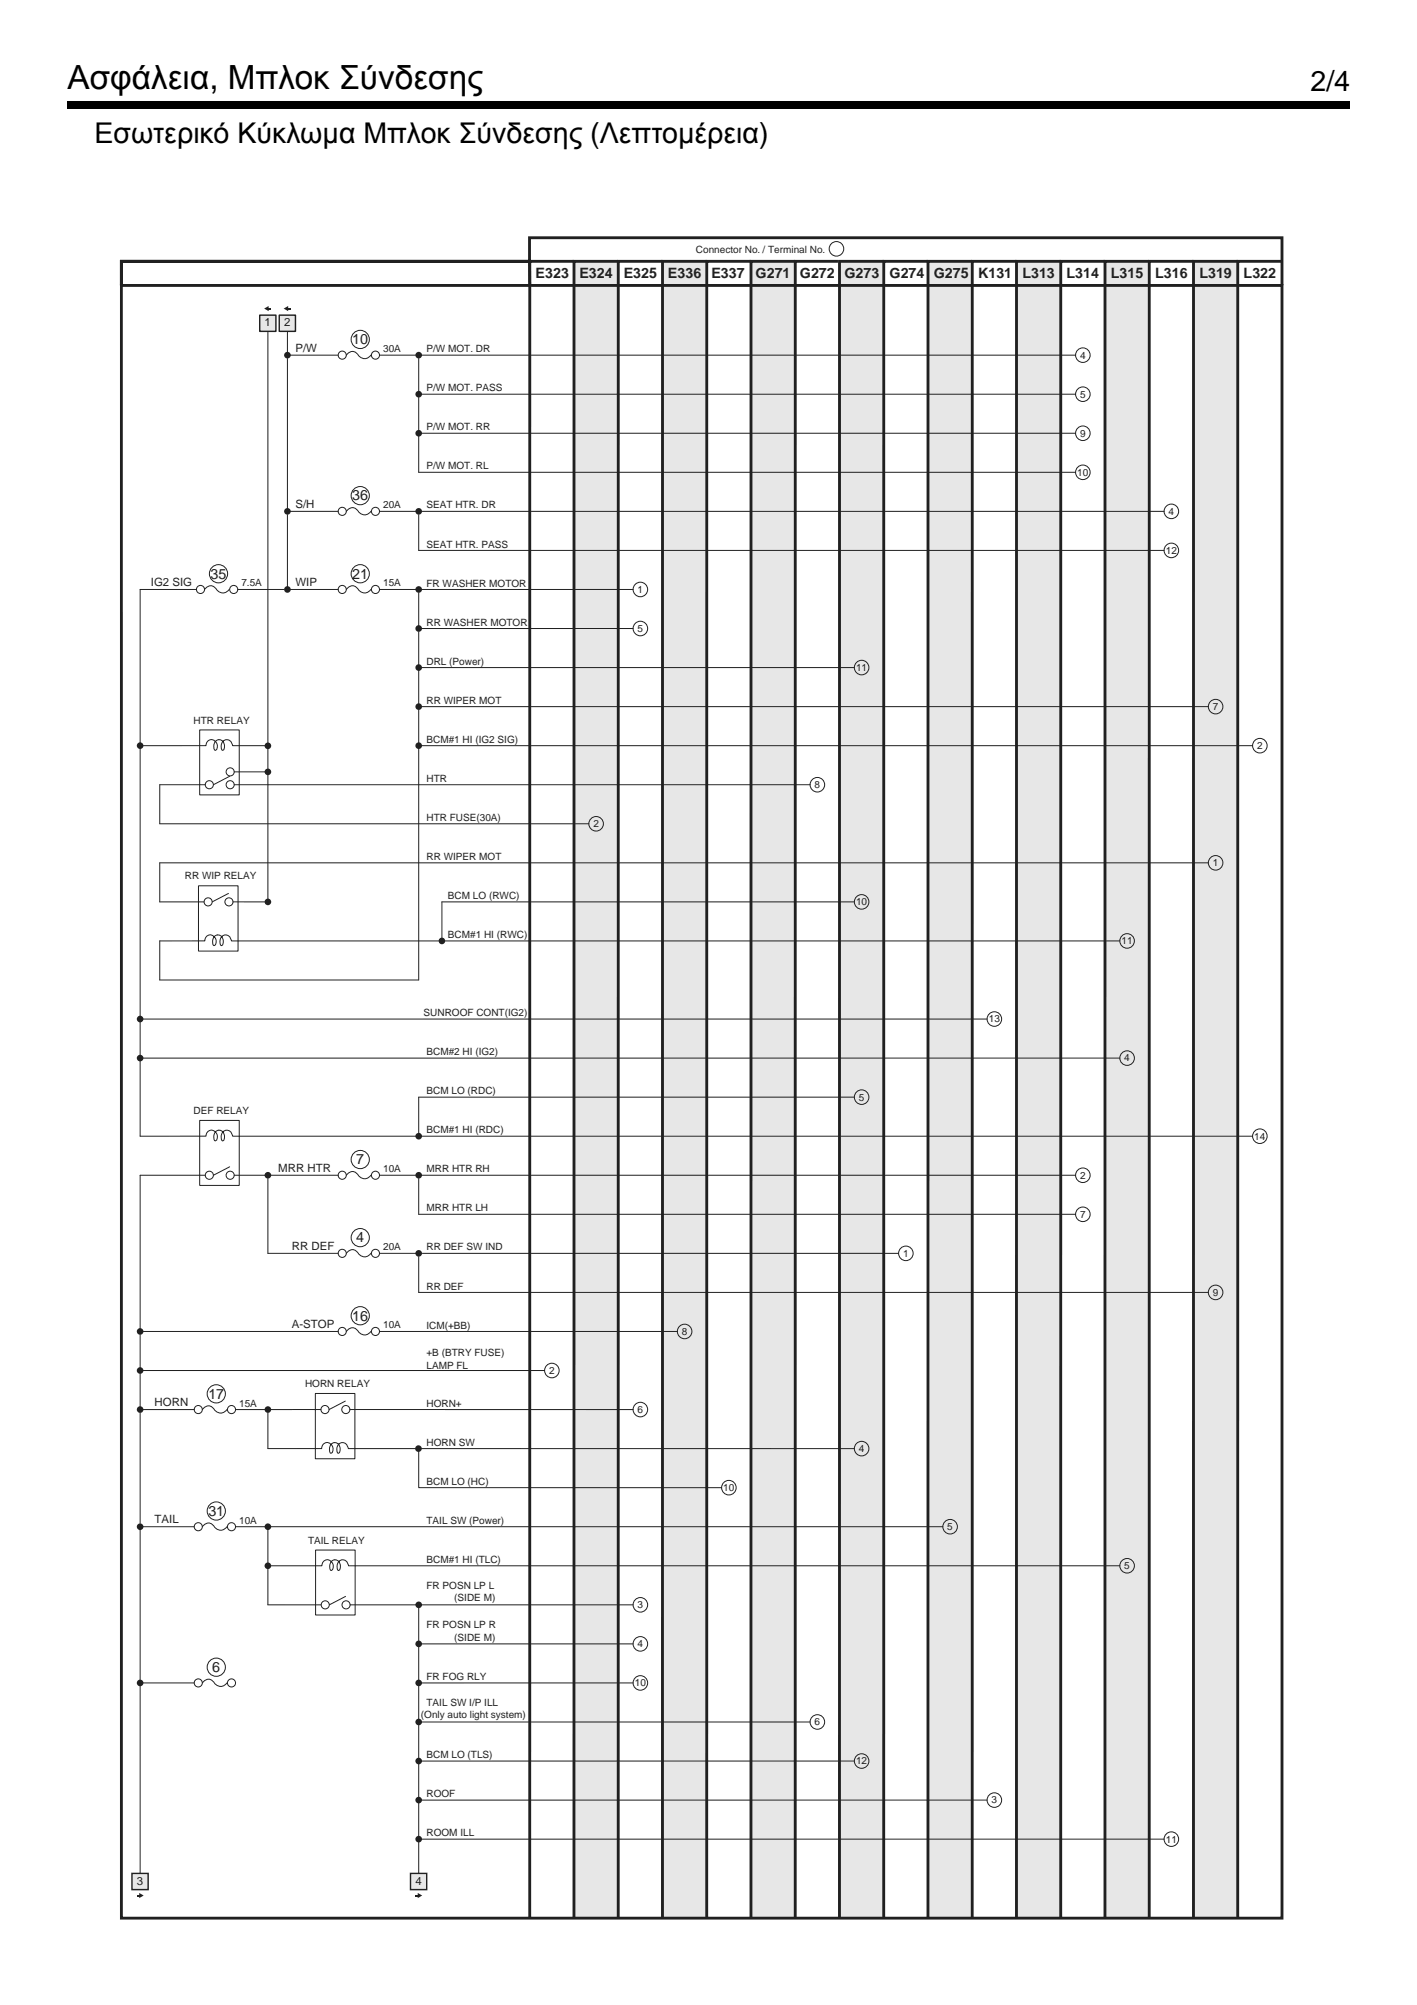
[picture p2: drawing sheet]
<svg xmlns="http://www.w3.org/2000/svg" width="210mm" height="297mm" viewBox="0 0 210 297" stroke-linecap="round" stroke-linejoin="round" font-family="sans-serif">
<path d="M10 15h190v1.1h-190z" fill="#000"/>
<path d="M10 35h190v260.2h-190z" fill="#fff"/>
<g fill="#231f20">
<path d="M61.9 280.4l.6 .4-.6 .4z"/>
<path d="M61.5 280.7h.6v.2h-.6z"/>
</g>
<path d="M60.8 277.5h2.4v2.4h-2.4z" fill="#e7e8e9"/>
<path d="M60.8 277.5h2.4v2.4h-2.4z" fill="none" stroke="#231f20" stroke-width=".21"/>
<g fill="#231f20">
<path d="M20.6 280.4l.7 .4-.7 .4z"/>
<path d="M20.3 280.7h.5v.2h-.5z"/>
</g>
<path d="M19.5 277.5h2.4v2.4h-2.4z" fill="#e7e8e9"/>
<path d="M19.5 277.5h2.4v2.4h-2.4z" fill="none" stroke="#231f20" stroke-width=".21"/>
<g fill="#e6e7e9">
<path d="M85 38.7h6.6v245.5h-6.6z"/>
<path d="M98.1 38.7h6.6v245.5h-6.6z"/>
<path d="M111.2 38.7h6.6v245.5h-6.6z"/>
<path d="M124.4 38.7h6.5v245.5h-6.5z"/>
<path d="M137.5 38.7h6.5v245.5h-6.5z"/>
<path d="M150.6 38.7h6.5v245.5h-6.5z"/>
<path d="M163.7 38.7h6.5v245.5h-6.5z"/>
<path d="M176.8 38.7h6.6l-.1 245.5h-6.5z"/>
</g>
<g fill="none" stroke="#231f20" stroke-width=".42">
<path d="M85 38.7h-6.5v245.5M91.6 38.7h-6.6v245.5M98.1 38.7h-6.5v245.5M104.7 38.7h-6.6v245.5M111.2 38.7h-6.5v245.5M117.8 38.7h-6.6v245.5M124.1 38.7h-6.3v245.5M130.9 38.7h-6.5v245.6M137.5 38.7h-6.6v245.5M144 38.7h-6.5v245.5M150.6 38.7h-6.6v245.5M157.1 38.7h-6.5v245.5"/>
<path d="M163.7 38.7h-6.6v245.5M170.2 38.7h-6.5v245.5M176.8 38.7h-6.6v245.5M183.4 38.7h-6.6v245.5M189.9 38.7h-6.5l-.1 245.5M18 42.3h171.9v241.9h-171.9zM78.5 42.3l-.1-3.6h-60.4v3.6v-3.6h60.4v-3.5h111.5v7.1"/>
</g>
<g fill="none" stroke="#231f20" stroke-width=".15">
<path d="M39.7 49.1v84.5M29.4 139.4h.9a.84 .84 0 0 1 .9-.9 .84 .84 0 0 1 .8 .9v.4l-.3 .3a.96 .96 0 0 1 .6-1.6 .94 .94 0 0 1 .7 .6 .94 .94 0 0 1-.2 1 .96 .96 0 0 1 .6-1.6 .96 .96 0 0 1 .9 .9h1M29.4 131.2h5.9v9.7h-5.9zM33.8 132.4l-2.3 1.2M34.5 133.6h4.7"/>
<circle cx="123.9" cy="36.9" r="1.08"/>
<circle cx="30.8" cy="133.6" r=".6"/>
<circle cx="33.9" cy="133.6" r=".6"/>
</g>
<g fill="#231f20">
<circle cx="42.6" cy="52.6" r=".49"/>
<circle cx="42.6" cy="75.8" r=".49"/>
<circle cx="42.6" cy="87.3" r=".49"/>
<circle cx="39.7" cy="133.6" r=".49"/>
</g>
<g fill="none" stroke="#231f20" stroke-width=".15">
<path d="M50.1 52.6h-7.5M51.3 52.6a1.12 1.12 0 0 1 1.4-.4l.5 .6a1.11 1.11 0 0 0 1.7-.2M56.2 52.6h5.8M62 53.1v16.9M50.1 75.8h-7.5M51.3 75.8a1.12 1.12 0 0 1 1.4-.4l.5 .5a1.11 1.11 0 0 0 1.7-.1M56.2 75.8h5.8M50.1 87.3h-7.5M51.3 87.3a1.12 1.12 0 0 1 1.4-.4l.5 .6a1.11 1.11 0 0 0 1.7-.2M56.2 87.3h5.8M50.1 174.1h-15.4M51.3 174.1a1.12 1.12 0 0 1 1.4-.4l.5 .6a1.11 1.11 0 0 0 1.7-.2"/>
<path d="M56.2 174.1h5.8M20.8 197.3h29.3M50.1 185.7h-10.4M51.3 185.7a1.12 1.12 0 0 1 1.4-.4l.5 .6a1.11 1.11 0 0 0 1.7-.2M51.3 197.3a1.12 1.12 0 0 1 1.4-.4l.5 .5a1.11 1.11 0 0 0 1.7-.1M56.2 185.7h5.8M56.2 197.3h44.1M20.8 208.8h8M30 208.8a1.12 1.12 0 0 1 1.4-.4l.5 .6a1.11 1.11 0 0 0 1.7-.2M20.8 249.3h8M30 249.3a1.12 1.12 0 0 1 1.4-.4l.5 .6a1.11 1.11 0 0 0 1.7-.2"/>
<circle cx="50.7" cy="52.6" r=".6"/>
<circle cx="55.6" cy="52.6" r=".6"/>
<circle cx="50.7" cy="75.8" r=".6"/>
<circle cx="55.6" cy="75.8" r=".6"/>
<circle cx="50.7" cy="87.3" r=".6"/>
<circle cx="55.6" cy="87.3" r=".6"/>
<circle cx="50.7" cy="174.1" r=".6"/>
<circle cx="55.6" cy="174.1" r=".6"/>
<circle cx="50.7" cy="197.3" r=".6"/>
<circle cx="50.7" cy="185.7" r=".6"/>
<circle cx="55.6" cy="197.3" r=".6"/>
<circle cx="55.6" cy="185.7" r=".6"/>
<circle cx="29.4" cy="208.8" r=".6"/>
<circle cx="34.3" cy="208.8" r=".6"/>
<circle cx="29.4" cy="249.3" r=".6"/>
<circle cx="34.3" cy="249.3" r=".6"/>
</g>
<circle cx="62" cy="52.6" r=".49" fill="#231f20"/>
<path d="M62.5 52.6h96.8" fill="none" stroke="#231f20" stroke-width=".15"/>
<circle cx="62" cy="58.4" r=".49" fill="#231f20"/>
<path d="M62.5 58.4h96.8" fill="none" stroke="#231f20" stroke-width=".15"/>
<g fill="#231f20">
<circle cx="62" cy="64.2" r=".49"/>
<circle cx="62" cy="75.8" r=".49"/>
</g>
<path d="M62 70h97.3M62.5 64.2h96.8M65.5 133.6v5.3" fill="none" stroke="#231f20" stroke-width=".15"/>
<circle cx="65.5" cy="139.4" r=".49" fill="#231f20"/>
<g fill="none" stroke="#231f20" stroke-width=".15">
<path d="M62 75.8h110.4M62 81.5h110.4M65.5 133.6h61.1M66 139.4h99.9M179 127.8h-155.3v5.8h6.5M39.7 174.6v11.1M62 162.5v5.3M62 174.6v5.3M20.8 197.7v5.3M62 186.2v5.3M20.8 203.5v5.3"/>
<circle cx="160.4" cy="52.6" r="1.08"/>
<circle cx="160.4" cy="58.4" r="1.08"/>
<circle cx="160.4" cy="64.2" r="1.08"/>
<circle cx="160.4" cy="70" r="1.08"/>
<circle cx="173.5" cy="75.8" r="1.08"/>
<circle cx="94.9" cy="93.1" r="1.08"/>
<circle cx="94.9" cy="87.3" r="1.08"/>
<circle cx="173.5" cy="81.5" r="1.08"/>
<circle cx="121.1" cy="116.3" r="1.08"/>
<circle cx="180.1" cy="104.7" r="1.08"/>
<circle cx="186.6" cy="110.5" r="1.08"/>
<circle cx="88.3" cy="122" r="1.08"/>
<circle cx="127.6" cy="133.6" r="1.08"/>
<circle cx="167" cy="139.4" r="1.08"/>
<circle cx="180.1" cy="127.8" r="1.08"/>
<circle cx="147.3" cy="151" r="1.08"/>
<circle cx="167" cy="156.8" r="1.08"/>
<circle cx="127.6" cy="162.5" r="1.08"/>
<circle cx="160.4" cy="179.9" r="1.08"/>
<circle cx="160.4" cy="174.1" r="1.08"/>
<circle cx="186.6" cy="168.3" r="1.08"/>
<circle cx="134.2" cy="185.7" r="1.08"/>
<circle cx="180.1" cy="191.5" r="1.08"/>
<circle cx="81.8" cy="203" r="1.08"/>
</g>
<g fill="#231f20">
<circle cx="62" cy="168.3" r=".49"/>
<circle cx="62" cy="174.1" r=".49"/>
<circle cx="62" cy="185.7" r=".49"/>
<circle cx="62" cy="237.8" r=".49"/>
<circle cx="62" cy="214.6" r=".49"/>
<circle cx="62" cy="243.5" r=".49"/>
<circle cx="62" cy="249.3" r=".49"/>
<circle cx="62" cy="255.1" r=".49"/>
<circle cx="62" cy="260.9" r=".49"/>
<circle cx="62" cy="266.7" r=".49"/>
<circle cx="62" cy="272.5" r=".49"/>
<circle cx="39.7" cy="174.1" r=".49"/>
<circle cx="39.7" cy="208.8" r=".49"/>
<circle cx="39.7" cy="226.2" r=".49"/>
<circle cx="39.7" cy="232" r=".49"/>
</g>
<path d="M42.6 49.1v3.5M42.6 53.1v22.7M62 76.2v5.3M35.3 139.4h29.7M62 162.5h64.6" fill="none" stroke="#231f20" stroke-width=".15"/>
<circle cx="62" cy="87.3" r=".49" fill="#231f20"/>
<path d="M62 87.8v5.3M93.8 87.3h-31.8" fill="none" stroke="#231f20" stroke-width=".15"/>
<circle cx="62" cy="93.1" r=".49" fill="#231f20"/>
<g fill="none" stroke="#231f20" stroke-width=".15">
<path d="M93.8 93.1h-31.8"/>
<circle cx="127.6" cy="98.9" r="1.08"/>
</g>
<circle cx="62" cy="98.9" r=".49" fill="#231f20"/>
<path d="M62 98.9h64.6M62 93.6v11.1" fill="none" stroke="#231f20" stroke-width=".15"/>
<circle cx="62" cy="104.7" r=".49" fill="#231f20"/>
<path d="M42.6 76.2v11.1M62 104.7h117M62 110.5h123.5M62 105.2v40" fill="none" stroke="#231f20" stroke-width=".15"/>
<g fill="#231f20">
<circle cx="20.8" cy="110.5" r=".49"/>
<circle cx="39.7" cy="110.5" r=".49"/>
<circle cx="39.7" cy="114.4" r=".49"/>
<circle cx="62" cy="110.5" r=".49"/>
</g>
<g fill="none" stroke="#231f20" stroke-width=".15">
<path d="M29.1 87.3h-8.3M30.3 87.3a1.12 1.12 0 0 1 1.4-.4l.5 .6a1.11 1.11 0 0 0 1.8-.2M35.2 87.3h6.9M20.8 111v57.3M29.6 108.1h5.8v9.7h-5.8zM34 115l-2.4 1.2M34.7 114.4h5M35.5 110.5h-1a.86 .86 0 0 0-1-.9 .86 .86 0 0 0-.7 1.1v.3l.2 .2a.9 .9 0 0 0 .1-1.1 .9 .9 0 0 0-1-.4 1.01 1.01 0 0 0-.2 1.5 .88 .88 0 0 0 .1-1.3 .88 .88 0 0 0-1.3 0l-.2 .6h-9.7"/>
<circle cx="29.7" cy="87.3" r=".6"/>
<circle cx="34.6" cy="87.3" r=".6"/>
<circle cx="31" cy="116.3" r=".6"/>
<circle cx="34.1" cy="114.4" r=".6"/>
<circle cx="34.1" cy="116.3" r=".6"/>
</g>
<circle cx="20.8" cy="151" r=".49" fill="#231f20"/>
<path d="M146.2 151h-125.4" fill="none" stroke="#231f20" stroke-width=".15"/>
<g fill="#231f20">
<circle cx="20.8" cy="156.8" r=".49"/>
<circle cx="20.8" cy="203" r=".49"/>
<circle cx="20.8" cy="197.3" r=".49"/>
<circle cx="20.8" cy="249.3" r=".49"/>
<circle cx="20.8" cy="208.8" r=".49"/>
</g>
<g fill="none" stroke="#231f20" stroke-width=".15">
<path d="M20.8 87.3v23.2M30.4 116.3h-6.7v5.7h63.5M34.7 116.3h85.3M35.5 110.5h4.2M29.4 139.4h-5.7v5.8h38.3M165.9 156.8h-145.1M20.8 168.3h9.7a.84 .84 0 0 1 .9-.9 .84 .84 0 0 1 .8 .9l-.1 .5-.2 .2a.96 .96 0 0 1 .5-1.6 .94 .94 0 0 1 .8 .7 .94 .94 0 0 1-.2 .9 .96 .96 0 0 1 .6-1.6 .96 .96 0 0 1 .9 .9h151M29.6 166h5.8v9.6h-5.8zM30.4 174.1h-9.6v23.2M34 172.9l-2.4 1.2M62 179.9h97.3M62.5 174.1h96.8"/>
<path d="M62 191.5h117M62.5 185.7h70.6M20.8 209.3v16.4M20.8 203h59.9M39.7 214.6h8a.84 .84 0 0 1 .8-.9 .84 .84 0 0 1 .8 .9v.4l-.2 .3a.96 .96 0 0 1 .5-1.6 .94 .94 0 0 1 .7 .6 .94 .94 0 0 1-.2 1 .96 .96 0 0 1 .6-1.6 .96 .96 0 0 1 .9 .9h75M46.7 206.4h5.9v9.7h-5.9zM47.5 208.8h-12.6M51.1 207.6l-2.3 1.2M51.8 208.8h42M62 214.6v5.8h44.9M20.8 226.2h8M30 226.2a1.12 1.12 0 0 1 1.4-.4l.5 .6a1.11 1.11 0 0 0 1.7-.2"/>
<path d="M46.7 232h1a.84 .84 0 0 1 .8-.9 .84 .84 0 0 1 .9 .9l-.1 .4-.2 .3a.96 .96 0 0 1 .5-1.6 .94 .94 0 0 1 .8 .6 .94 .94 0 0 1-.2 1 .96 .96 0 0 1 .6-1.6 .96 .96 0 0 1 .8 .9h1M46.7 229.6h5.9v9.7h-5.9zM51.2 236.5l-2.4 1.2M139.7 226.2h-104.8"/>
<circle cx="31" cy="174.1" r=".6"/>
<circle cx="34.1" cy="174.1" r=".6"/>
<circle cx="101.4" cy="197.3" r="1.08"/>
<circle cx="48.1" cy="208.8" r=".6"/>
<circle cx="51.2" cy="208.8" r=".6"/>
<circle cx="94.9" cy="208.8" r="1.08"/>
<circle cx="127.6" cy="214.6" r="1.08"/>
<circle cx="29.4" cy="226.2" r=".6"/>
<circle cx="34.3" cy="226.2" r=".6"/>
<circle cx="48.2" cy="237.8" r=".6"/>
<circle cx="51.3" cy="237.8" r=".6"/>
<circle cx="94.9" cy="237.8" r="1.08"/>
<circle cx="108" cy="220.4" r="1.08"/>
<circle cx="140.7" cy="226.2" r="1.08"/>
<circle cx="167" cy="232" r="1.08"/>
<circle cx="94.9" cy="243.5" r="1.08"/>
<circle cx="94.9" cy="249.3" r="1.08"/>
<circle cx="121.1" cy="255.1" r="1.08"/>
<circle cx="127.6" cy="260.9" r="1.08"/>
<circle cx="147.3" cy="266.7" r="1.08"/>
<circle cx="173.5" cy="272.5" r="1.08"/>
</g>
<circle cx="20.8" cy="226.2" r=".49" fill="#231f20"/>
<path d="M39.7 209.3v5.3M20.8 226.7v22.1M39.7 226.7v5.3M39.7 232.5v5.3M62 238.2v39.3M20.8 249.8v27.7" fill="none" stroke="#231f20" stroke-width=".15"/>
<g fill="#231f20">
<path d="M39.1 45.7l.7-.4v.8z"/>
<path d="M39.6 45.6h.5v.2h-.5z"/>
</g>
<path d="M38.5 46.7h2.4v2.4h-2.4z" fill="#e7e8e9"/>
<path d="M38.5 46.7h2.4v2.4h-2.4z" fill="none" stroke="#231f20" stroke-width=".21"/>
<g fill="#231f20">
<path d="M42 45.7l.7-.4v.8z"/>
<path d="M42.5 45.6h.5v.2h-.5z"/>
</g>
<path d="M41.4 46.7h2.4v2.4h-2.4z" fill="#e7e8e9"/>
<path d="M41.4 46.7h2.4v2.4h-2.4z" fill="none" stroke="#231f20" stroke-width=".21"/>
<g fill="none" stroke="#231f20" stroke-width=".15">
<path d="M39.7 232h7M39.7 237.8h7.9M93.8 237.8h-41.9M165.9 232h-113.3M62.5 255.1h57.5M93.8 243.5h-31.3M93.8 249.3h-31.3M126.6 260.9h-64.6M146.2 266.7h-83.7M172.4 272.5h-109.9"/>
<circle cx="53.4" cy="50.3" r="1.35"/>
<circle cx="53.4" cy="73.4" r="1.35"/>
<circle cx="32.4" cy="85" r="1.35"/>
<circle cx="53.4" cy="85" r="1.35"/>
<circle cx="53.4" cy="171.8" r="1.35"/>
<circle cx="53.4" cy="194.9" r="1.35"/>
<circle cx="53.4" cy="183.4" r="1.35"/>
<circle cx="32" cy="206.5" r="1.35"/>
<circle cx="32" cy="223.9" r="1.35"/>
<circle cx="32" cy="247" r="1.35"/>
</g>
<text font-size="4.9" x="10" y="13.2">Ασφάλεια, Μπλοκ Σύνδεσης</text>
<g font-size="4.2">
<text x="194.1" y="13.4">2/4</text>
<text x="14" y="21.2">Εσωτερικό Κύκλωμα Μπλοκ Σύνδεσης (Λεπτομέρεια)</text>
</g>
<g font-size="2.1" fill="#231f20">
<text x="79.3" y="41.2">E323</text>
<text x="85.8" y="41.2">E324</text>
<text x="92.4" y="41.2">E325</text>
<text x="98.9" y="41.2">E336</text>
<text x="105.4" y="41.2">E337</text>
<text x="111.9" y="41.2">G271</text>
<text x="118.5" y="41.2">G272</text>
<text x="125.1" y="41.2">G273</text>
<text x="131.8" y="41.2">G274 G275 K131</text>
<text x="151.4" y="41.2">L313</text>
<text x="158" y="41.2">L314</text>
<text x="164.6" y="41.2">L315</text>
<text x="171.1" y="41.2">L316</text>
<text x="177.7" y="41.2">L319</text>
<text x="184.2" y="41.2">L322</text>
<text x="52.2" y="51">10</text>
<text x="52.2" y="74.1">36</text>
<text x="31.2" y="85.7">35</text>
<text x="52.2" y="85.7">21</text>
<text x="52.8" y="172.5">7</text>
<text x="52.8" y="184.1">4</text>
<text x="52.2" y="195.6">16</text>
<text x="30.9" y="207.2">17</text>
<text x="30.9" y="224.6">31</text>
<text x="31.4" y="247.7">6</text>
</g>
<g font-size="1.7" fill="#231f20">
<text x="39.2" y="48.3">1</text>
<text x="42.1" y="48.3">2</text>
<text x="43.8" y="52.1">P/W</text>
<text x="43.8" y="75.2">S/H</text>
<text x="22.3" y="86.8">IG2 SIG</text>
<text x="43.8" y="86.8">WIP</text>
<text x="41.2" y="173.6">MRR HTR</text>
<text x="43.2" y="185.2">RR DEF</text>
<text x="43.2" y="196.7">A-STOP</text>
<text x="22.9" y="208.3">HORN</text>
<text x="22.9" y="225.7">TAIL</text>
<text x="20.3" y="279.2">3</text>
<text x="61.5" y="279.2">4</text>
</g>
<g font-size="1.5" fill="#231f20">
<text x="103.1" y="37.4">Connector No. / Terminal No.</text>
<text x="56.8" y="52.2">30A</text>
<text x="63.2" y="52.2">P/W MOT. DR</text>
<text x="160" y="53.1">4</text>
<text x="63.2" y="58">P/W MOT. PASS</text>
<text x="160" y="58.9">5</text>
<text x="63.2" y="63.8">P/W MOT. RR</text>
<text x="160" y="64.7">9</text>
<text x="63.2" y="69.5">P/W MOT. RL</text>
<text x="159.6" y="70.5">10</text>
<text x="56.8" y="75.3">20A</text>
<text x="63.2" y="75.3">SEAT HTR. DR</text>
<text x="173.1" y="76.3">4</text>
<text x="63.2" y="81.1">SEAT HTR. PASS</text>
<text x="172.7" y="82">12</text>
<text x="35.8" y="86.9">7.5A</text>
<text x="56.8" y="86.9">15A</text>
<text x="63.2" y="86.9">FR WASHER MOTOR</text>
<text x="94.4" y="87.8">1</text>
<text x="63.2" y="92.7">RR WASHER MOTOR</text>
<text x="94.4" y="93.6">5</text>
<text x="63.2" y="98.5">DRL (Power)</text>
<text x="126.8" y="99.4">11</text>
<text x="28.7" y="107.2">HTR RELAY</text>
<text x="63.2" y="104.3">RR WIPER MOT</text>
<text x="179.7" y="105.2">7</text>
<text x="63.2" y="110">BCM#1 HI (IG2 SIG)</text>
<text x="186.2" y="111">2</text>
<text x="63.2" y="115.8">HTR</text>
<text x="120.7" y="116.8">8</text>
<text x="63.2" y="121.6">HTR FUSE(30A)</text>
<text x="87.9" y="122.5">2</text>
<text x="27.4" y="130.2">RR WIP RELAY</text>
<text x="63.2" y="127.4">RR WIPER MOT</text>
<text x="179.7" y="128.3">1</text>
<text x="66.3" y="133.2">BCM LO (RWC)</text>
<text x="126.8" y="134.1">10</text>
<text x="66.3" y="139">BCM#1 HI (RWC)</text>
<text x="166.1" y="139.9">11</text>
<text x="62.7" y="150.5">SUNROOF CONT(IG2)</text>
<text x="146.5" y="151.5">13</text>
<text x="63.2" y="156.3">BCM#2 HI (IG2)</text>
<text x="166.5" y="157.3">4</text>
<text x="28.7" y="165.1">DEF RELAY</text>
<text x="63.2" y="162.1">BCM LO (RDC)</text>
<text x="63.2" y="167.9">BCM#1 HI (RDC)</text>
<text x="127.2" y="163">5</text>
<text x="56.8" y="173.7">10A</text>
<text x="63.2" y="173.7">MRR HTR RH</text>
<text x="185.8" y="168.8">14</text>
<text x="63.2" y="179.5">MRR HTR LH</text>
<text x="160" y="174.6">2</text>
<text x="56.8" y="185.2">20A</text>
<text x="63.2" y="185.3">RR DEF SW IND</text>
<text x="160" y="180.4">7</text>
<text x="63.2" y="191">RR DEF</text>
<text x="133.8" y="186.2">1</text>
<text x="179.7" y="192">9</text>
<text x="56.8" y="196.8">10A</text>
<text x="63.2" y="196.8">ICM(+BB)</text>
<text x="101" y="197.8">8</text>
<text x="63.2" y="200.9">+B (BTRY FUSE)</text>
<text x="63.2" y="202.8">LAMP FL</text>
<text x="81.3" y="203.5">2</text>
<text x="35.4" y="208.4">15A</text>
<text x="45.2" y="205.5">HORN RELAY</text>
<text x="63.2" y="208.4">HORN+</text>
<text x="94.4" y="209.3">6</text>
<text x="63.2" y="214.2">HORN SW</text>
<text x="127.2" y="215.1">4</text>
<text x="63.2" y="220">BCM LO (HC)</text>
<text x="107.1" y="220.9">10</text>
<text x="35.4" y="225.7">10A</text>
<text x="63.2" y="225.8">TAIL SW (Power)</text>
<text x="140.3" y="226.7">5</text>
<text x="45.6" y="228.7">TAIL RELAY</text>
<text x="63.2" y="231.5">BCM#1 HI (TLC)</text>
<text x="166.5" y="232.5">5</text>
<text x="63.2" y="235.4">FR POSN LP L</text>
<text x="67.3" y="237.3">(SIDE M)</text>
<text x="94.4" y="238.3">3</text>
<text x="63.2" y="241.2">FR POSN LP R</text>
<text x="67.3" y="243">(SIDE M)</text>
<text x="94.4" y="244">4</text>
<text x="63.2" y="248.9">FR FOG RLY</text>
<text x="94" y="249.8">10</text>
<text x="62.4" y="254.6">(Only auto light system)</text>
<text x="63.2" y="252.8">TAIL SW I/P ILL</text>
<text x="120.7" y="255.6">6</text>
<text x="63.2" y="260.5">BCM LO (TLS)</text>
<text x="126.8" y="261.4">12</text>
<text x="63.2" y="266.3">ROOF</text>
<text x="146.9" y="267.2">3</text>
<text x="63.2" y="272">ROOM ILL</text>
<text x="172.7" y="273">11</text>
</g>
</svg>
